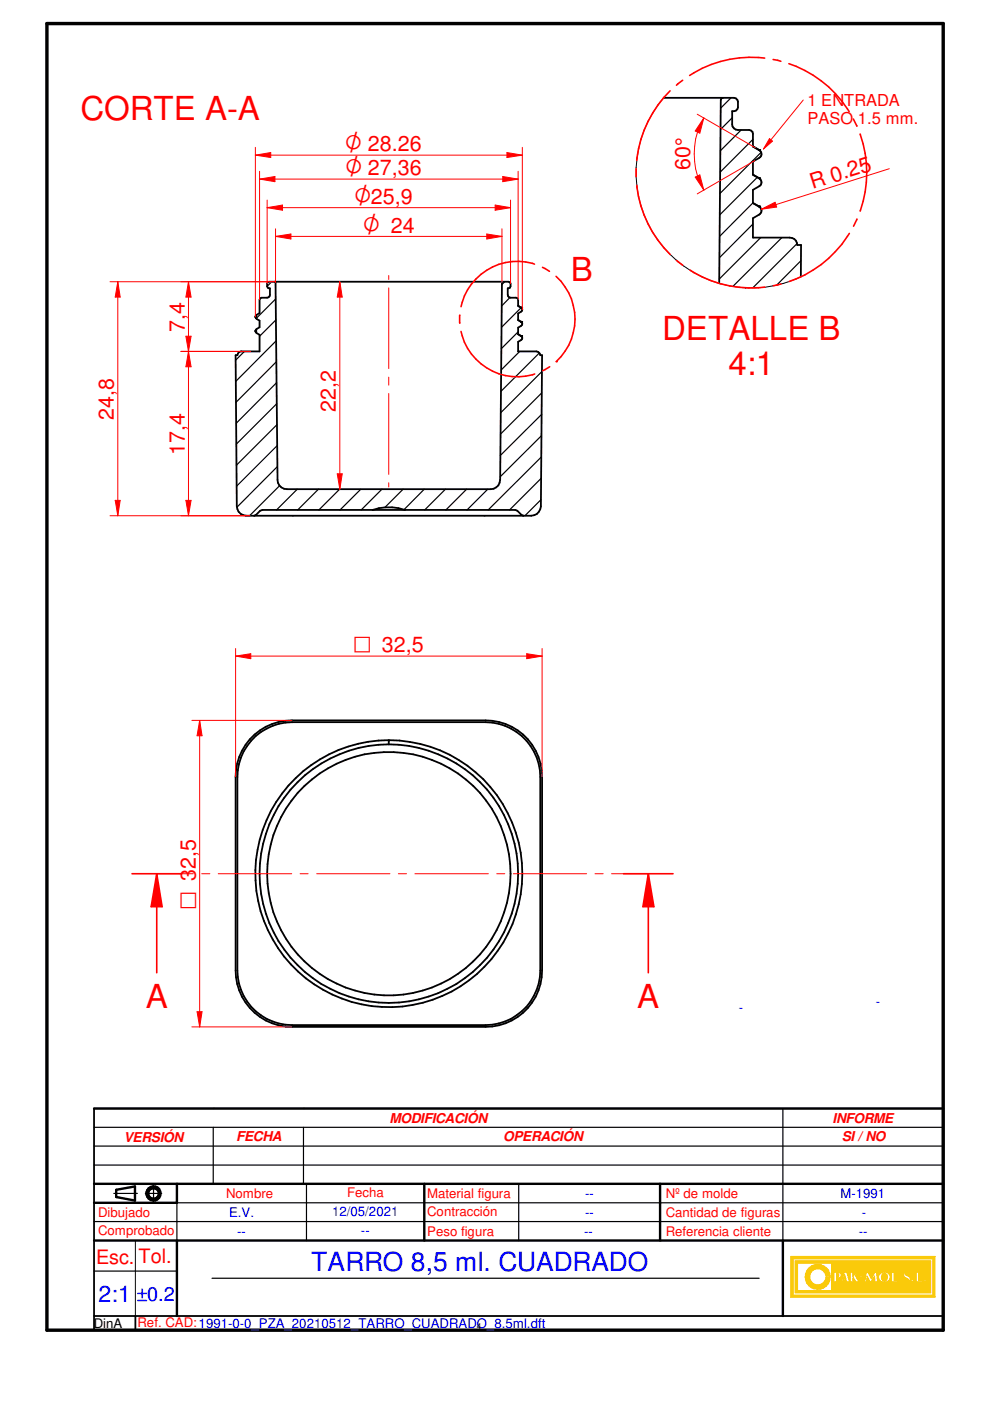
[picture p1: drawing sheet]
<svg xmlns="http://www.w3.org/2000/svg" width="210mm" height="297mm" viewBox="0 0 210 297" stroke-linecap="round" stroke-linejoin="round" font-family="sans-serif">
<path d="M9.9 5h190.1v277h-190.1z" fill="none" stroke="#000" stroke-width=".72"/>
<g fill="none" stroke="#000" stroke-width=".51">
<path d="M19.9 255h17.6M19.9 251h180.1M24.6 252.3v1.5M28.6 251.5v3.1M140 251v12M19.9 263h180.1M166 263v16"/>
<circle cx="32.5" cy="253" r="1.5"/>
<circle cx="32.6" cy="253" r="1.14"/>
</g>
<path d="M19.9 235v47h180.1v-47M19.9 279h180.1M28.7 279v3" fill="none" stroke="#000" stroke-width=".38"/>
<g fill="none" stroke="#000" stroke-width=".25">
<path d="M45.2 239v12M64.3 239v12M166 235v28M19.9 247h180.1M19.9 259h180.1M24.1 253h5M30.8 253h3.5M32.6 251.3v3.5M37.5 255v8M65 251v12M110 251v12M19.9 269.5h17.6"/>
<path d="M45 271h116"/>
</g>
<g fill="#faca0a">
<path d="M167.7 266.4v8.6h30.5v-8.6zM168.1 266.9h29.7v7.7h-29.7z" fill-rule="evenodd"/>
<path d="M168.6 267.3v6.8h28.7v-6.8zM193.1 271.5a.3 .3 0 0 1 .6 0 .3 .3 0 0 1-.6 0zM194.2 269.7h.6v1.9h.8v.2h-1.4zM195.9 271.4l.4-.1v.4l-.3 .1zM169.1 267.8h7.2v5.8h-7.2zM176.8 269.7h.8a.61 .61 0 0 1 .8 .5 .61 .61 0 0 1-.6 .7h-.4v.9h-.6zM179 269.7h.5l.6 2.1h-.6l-.1-.4h-.6l-.2 .4h-.2zM180.3 269.7h.5v.9l.8-.9h.3l-.5 .7 .7 1.4h-.7l-.5-.9-.1 .9h-.5zM182.2 270.6h.8v.2h-.8zM183.7 269.7h.3l.7 1.4 .8-1.4h.3l.3 2.1h-.6l-.1-1.2-.7 1.2h-.2l-.6-1.2-.2 1.2h-.4zM186.4 270.2a1.19 1.19 0 0 1 1.7-.4 1.19 1.19 0 0 1 .3 1.7 1.2 1.2 0 0 1-1.5 .2 1.2 1.2 0 0 1-.5-1.5zM189 269.7h.6v1.9h.8v.2h-1.4zM191.6 270a.73 .73 0 0 1 .8-.3 .73 .73 0 0 1 .6 .6l-.3 .1a.35 .35 0 0 0-.3-.5 .35 .35 0 0 0-.4 .4l.3 .1a.74 .74 0 0 1 .6 1.1 .74 .74 0 0 1-1.2 .1l-.1-.5h.2v.3a.35 .35 0 0 0 .5 .2 .35 .35 0 0 0 .1-.5 .88 .88 0 0 1-.8-1.1z" fill-rule="evenodd"/>
</g>
<g fill="none" stroke="#faca0a" stroke-width=".25">
<path d="M176.8 269.7h.8a.63 .63 0 0 1 .7 .3 .63 .63 0 0 1 0 .8l-.9 .1v.9h-.6zM179 269.7h.5l.6 2.1h-.6l-.1-.4h-.6l-.2 .4h-.2zM180.3 269.7h.5v.9l.8-.9h.3l-.5 .7 .7 1.4h-.7l-.5-.9-.1 .9h-.5zM183.7 269.7h.3l.7 1.4 .8-1.4h.3l.3 2.1h-.6l-.1-1.2-.7 1.2h-.2l-.6-1.2-.2 1.2h-.4zM186.4 270.2a1.19 1.19 0 0 1 1.7-.4 1.19 1.19 0 0 1 .3 1.7 1.2 1.2 0 0 1-1.5 .2 1.2 1.2 0 0 1-.5-1.5zM191.8 271.3h.1M192.2 271.7l-.4-.3v-.3h-.2a.73 .73 0 0 0 .4 .7 .73 .73 0 0 0 .8-.1M192.2 271.7h.1M192.2 269.7l-.4 .2-.2 .4a1.24 1.24 0 0 0 .9 1l.1 .1M192.3 269.7h.1M192.3 269.7l.6 .3 .1 .3-.3 .1a.35 .35 0 0 0-.3-.5 .35 .35 0 0 0-.4 .4l1 .6-.2 .8M192.3 270.4h.1"/>
<path d="M192.6 271.4h.1M192.6 271.4l-.4 .3M192.8 271.7h.1"/>
</g>
<path d="M171.3 269.1a2.65 2.65 0 0 1 2.9-.9 2.65 2.65 0 0 1 1.8 2.4h-.9a1.75 1.75 0 0 0-2.6-1.4 1.75 1.75 0 0 0 0 3 1.75 1.75 0 0 0 2.6-1.4h.9a2.66 2.66 0 0 1-3.6 2.4 2.66 2.66 0 0 1-1.1-4.1z" fill-rule="evenodd" fill="#faca0a"/>
<path d="M171.5 268.9a2.65 2.65 0 0 1 2.8-.7 2.65 2.65 0 0 1 1.7 2.4h-.9a1.74 1.74 0 0 0-2.6-1.4 1.74 1.74 0 0 0 0 3 1.74 1.74 0 0 0 2.6-1.4h.9a2.65 2.65 0 0 1-3.7 2.3 2.65 2.65 0 0 1-.8-4.2z" fill="none" stroke="#faca0a" stroke-width=".25"/>
<path d="M177.4 270l.4 .2v.4l-.3 .2h-.1z" fill-rule="evenodd" fill="#faca0a"/>
<path d="M177.4 270l.4 .2v.4l-.3 .2h-.1z" fill="none" stroke="#faca0a" stroke-width=".25"/>
<path d="M179.1 270.3l.2 .8h-.5z" fill="#faca0a"/>
<path d="M179.1 270.3l.2 .8h-.5z" fill="none" stroke="#faca0a" stroke-width=".25"/>
<path d="M187.1 270.2a.65 .65 0 0 1 .8-.1 .65 .65 0 0 1 .3 .7 .68 .68 0 0 1-.7 .9 .68 .68 0 0 1-.6-.9z" fill-rule="evenodd" fill="#faca0a"/>
<g fill="none" stroke="#faca0a" stroke-width=".25">
<path d="M167.7 266.4h30.5v8.6h-30.5zM168.1 266.9h29.7v7.7h-29.7zM168.6 267.3h28.7v6.8h-28.7zM169.1 267.8h7.2v5.8h-7.2zM182.2 270.6h.8v.2h-.8zM187.2 270l.3-.1a.9 .9 0 0 1 .6 .9 .9 .9 0 0 1-.6 .9 .96 .96 0 0 1-.3-1.7zM189 269.7h.6v1.9h.8v.2h-1.4zM194.2 269.7h.6v1.9h.8v.2h-1.4zM195.9 271.4l.4-.1v.4l-.3 .1z"/>
<circle cx="193.4" cy="271.5" r=".27"/>
</g>
<path d="M19.9 235h180.1M24.6 253.8l4 .8M28.6 251.5l-4 .8M37.5 251v4M90 251v12M37.5 263v16" fill="none" stroke="#000" stroke-width=".51"/>
<g fill="none" stroke="#000" stroke-width=".25">
<path d="M155 20.7l-2.2 2.2M155.2 25l-2.4 2.4M157.1 27.6l-4.4 4.4M159.6 29.5l-6.9 7M160.6 37.6l-8 8M161.4 32.3l-8.7 8.7M57.6 59.7l-1 1M107 59.7l-.6 .6M159.6 43l-7 7.1M159.6 47.5l-7.1 7.2M161.3 50.4l-8.8 8.8M165.8 50.4l-10.4 10.3"/>
<path d="M169 51.6l-9.4 9.4M169.8 55.3l-5.1 5.2M51.8 74.5l-1.8 1.9M58.5 63.4l-4.2 4.1M58.5 67.8l-3.5 3.5M58.5 72.3l-8.5 8.6M58.6 76.7l-8.6 8.6M108.1 63.1l-1.7 1.8M109.9 70.4l-3.6 3.5M110.2 74.5l-3.9 3.9M110.5 65.2l-4.2 4.2M114.3 74.8l-8.1 8.2"/>
<path d="M114.9 78.8l-8.7 8.7M58.6 81.2l-8.5 8.5M58.7 85.6l-8.6 8.6M58.7 90l-8.6 8.6M58.8 94.5l-8.6 8.6M58.8 98.9l-8.6 8.6M114.8 96.9l-11.3 11.2M114.8 92.4l-8.8 8.7M114.9 83.3l-8.8 8.7M114.9 87.8l-8.8 8.8M59.3 103l-6.4 6.3M63 103.7l-4.4 4.4"/>
<path d="M67.5 103.7l-4.4 4.4M72 103.7l-4.4 4.4M76.5 103.7l-4.4 4.4M81 103.7l-4.4 4.4M85.5 103.7l-3.9 3.9M90 103.7l-4.4 4.4M94.4 103.7l-4.4 4.4M98.9 103.7l-4.4 4.4M103.4 103.7l-4.4 4.4M114.7 106l-3.4 3.3M114.7 101.4l-6.7 6.7M19.9 239h180.1"/>
<path d="M19.9 235h180.1M45.2 235h.1M64.3 235h.1M19.9 243h180.1M37.5 255h162.5"/>
</g>
<path d="M140.7 20.7a24.5 24.5 0 0 0-.8 30.8 24.5 24.5 0 0 0 29.9 7.2M28.7 263v16" fill="none" stroke="#000" stroke-width=".21"/>
<g fill="none" stroke="#000" stroke-width=".38">
<path d="M140.7 20.7h15l.6 .5 .2 1.6a.97 .97 0 0 1-1.3 .8v2.8a1.23 1.23 0 0 0 1.3 1.2h2.3l.5 .1 .3 .3v.4v2.7l1.4 .7a.92 .92 0 0 1 .5 .9 .92 .92 0 0 1-.5 .8l-1.4 .7v2.8l1.4 .8a.96 .96 0 0 1 0 1.7l-1.4 .8v2.8M153.2 20.7l-.2 .2-.2 .3-.3 38.9M159.6 31l1.4 .8M56.8 59.9l.2-.2h50.8l.4 .4v.6l-.1 .3-.4 .1v1.7l.5 .3 1.5 .1 .2 1.7 .6 .3a.48 .48 0 0 1 0 .9l-.6 .4v1.4l.6 .3a.48 .48 0 0 1 0 .9l-.6 .4v1.4l.6 .3a.48 .48 0 0 1 0 .9l-.6 .4v2h3.8l.7 .4 .2 .4h.3l-.2 32.1a2.13 2.13 0 0 1-2.1 1.9h-60.4a2.03 2.03 0 0 1-2-1.9l-.2-32.1h.3l.4-.7 .4-.1h3.9v-3.5l-.6-.4a.48 .48 0 0 1 0-.8l.6-.4v-1.4l-.6-.4a.48 .48 0 0 1 0-.8l.6-.4v-2.9l.2-.3 1.4-.1 .5-.3 .1-1.7-.4-.1-.2-.3zM58.3 59.7l.1 .2 .4 41.8a1.97 1.97 0 0 0 2 2h43.3a2.03 2.03 0 0 0 1.9-2l.4-41.8 .2-.2M159.6 43.1l1.4 .7a.96 .96 0 0 1 0 1.7l-1.4 .8v4.1h7.8a1.55 1.55 0 0 1 1.6 1.5h.8v6.8M159.6 43.1l1.4 .7M53.9 109.3l.4-.2 .9-.8 .4-.2h53.7l.4 .2 .8 .8 .5 .2M79 108.1a10.4 10.4 0 0 1 6.9 0M53 156.8a11.8 11.8 0 0 1 8.9-4.1h41.1a11.9 11.9 0 0 1 11.9 12v41a11.9 11.9 0 0 1-11.9 12h-41.1a11.9 11.9 0 0 1-11.9-12v-41a11.9 11.9 0 0 1 3-7.9zM54.2 156a11.8 11.8 0 0 1 7.7-2.9h41.1a11.7 11.7 0 0 1 11.6 11.6v41a11.6 11.6 0 0 1-11.6 11.6h-41.1a11.6 11.6 0 0 1-11.6-11.6v-41a11.7 11.7 0 0 1 3.9-8.7zM82.5 156.9a28.3 28.3 0 0 1 24.8 41.9 28.3 28.3 0 0 1-48.6 1.8 28.3 28.3 0 0 1 21.6-43.6l2.1-.1v.9"/>
<circle cx="82.4" cy="185.2" r="27.4"/>
<circle cx="82.4" cy="185.3" r="25.8"/>
</g>
<g fill="#000">
<circle cx="161" cy="31.8" r=".19"/>
<circle cx="161" cy="37.8" r=".19"/>
<circle cx="161" cy="43.8" r=".19"/>
<circle cx="54.1" cy="67.2" r=".19"/>
<circle cx="54.1" cy="70.2" r=".19"/>
<circle cx="110.5" cy="71.2" r=".19"/>
<circle cx="110.5" cy="65.2" r=".19"/>
<circle cx="110.5" cy="68.2" r=".19"/>
<circle cx="110.5" cy="65.3" r=".19"/>
</g>
<g fill="none" stroke="#f00" stroke-width=".34">
<path d="M142.1 19.3a24.6 24.6 0 0 0-7.1 14.7M144.7 17l-1.3 1.1M162.1 12.3a23.9 23.9 0 0 0-15.9 3.7M163.9 12.6l1.7 .4M167.3 13.5a24.1 24.1 0 0 1 12.7 10.2M134.9 35.8v1.7M135 39.3a23.9 23.9 0 0 0 7.1 14.7M180.9 25.2l.8 1.6M182.4 28.4a24.6 24.6 0 0 1 0 16.3M143.4 55.2l1.4 1.1M146.3 57.2a24 24 0 0 0 15.9 3.7M180.1 49.5a24.1 24.1 0 0 1-12.8 10.2"/>
<path d="M181.7 46.4l-.7 1.6M165.6 60.2l-1.6 .4"/>
</g>
<path d="M170.3 21.2l-8.4 10.4" fill="none" stroke="#f00" stroke-width=".21"/>
<path d="M163.2 29.4l.6 .5-1.9 1.7z" fill="#f00"/>
<path d="M163.2 29.4l.6 .5-1.9 1.7zM58.4 48.5v11.4M58.4 50.1l3.3-.5v1.1zM82.4 58.4v.9M106.4 48.5v11.4M82.4 61v17.1M82.4 80v1.7M82.4 83.4v17.2M82.4 102.4v.9" fill="none" stroke="#f00" stroke-width=".21"/>
<path d="M58.4 50.1l3.3-.5v1.1z" fill="#f00"/>
<path d="M103.2 49.6l3.2 .5-3.2 .6z" fill="none" stroke="#f00" stroke-width=".21"/>
<path d="M103.2 49.6l3.2 .5-3.2 .6z" fill="#f00"/>
<path d="M147.8 24.2l12.3 7.1M149.2 25l-.8 3.2-1-.4zM160.1 34l-12.3 7.1M58.4 50.1h48" fill="none" stroke="#f00" stroke-width=".21"/>
<path d="M149.2 25l-.8 3.2-1-.4z" fill="#f00"/>
<path d="M147.4 37.5l1-.4 .8 3.2z" fill="none" stroke="#f00" stroke-width=".21"/>
<path d="M147.4 37.5l1-.4 .8 3.2z" fill="#f00"/>
<path d="M149.2 25a15.4 15.4 0 0 0 0 15.3M23.3 59.7h35M25 59.7l.5 3.3h-1.1zM23.3 109.3h28.9" fill="none" stroke="#f00" stroke-width=".21"/>
<path d="M25 59.7l.5 3.3h-1.1z" fill="#f00"/>
<path d="M24.4 106.1h1.1l-.5 3.2z" fill="none" stroke="#f00" stroke-width=".21"/>
<path d="M24.4 106.1h1.1l-.5 3.2z" fill="#f00"/>
<path d="M54.1 31.2v36M54.1 32.9l3.3-.6v1.1zM110.7 31.2v34.5M25 59.7v49.6" fill="none" stroke="#f00" stroke-width=".21"/>
<path d="M54.1 32.9l3.3-.6v1.1z" fill="#f00"/>
<path d="M107.5 32.3l3.2 .6-3.2 .5z" fill="none" stroke="#f00" stroke-width=".21"/>
<path d="M107.5 32.3l3.2 .6-3.2 .5z" fill="#f00"/>
<path d="M54.1 32.9h56.6M55 36.3v27.2M55 38l3.3-.6v1.1zM109.9 36.3v27.2" fill="none" stroke="#f00" stroke-width=".21"/>
<path d="M55 38l3.3-.6v1.1z" fill="#f00"/>
<path d="M106.6 37.4l3.3 .6-3.3 .5z" fill="none" stroke="#f00" stroke-width=".21"/>
<path d="M106.6 37.4l3.3 .6-3.3 .5z" fill="#f00"/>
<path d="M55 38h54.9M188.6 35.8l-27.2 8.6M161.4 44.4l2.9-1.5 .4 1z" fill="none" stroke="#f00" stroke-width=".21"/>
<path d="M161.4 44.4l2.9-1.5 .4 1z" fill="#f00"/>
<path d="M38.4 74.5h14.7M38.4 109.3h14.6M39.4 106.1h1.1l-.5 3.2z" fill="none" stroke="#f00" stroke-width=".21"/>
<path d="M39.4 106.1h1.1l-.5 3.2z" fill="#f00"/>
<path d="M40 74.5l.5 3.3h-1.1z" fill="none" stroke="#f00" stroke-width=".21"/>
<path d="M40 74.5l.5 3.3h-1.1z" fill="#f00"/>
<path d="M38.4 59.7h19.9M38.4 74.5h14.7M39.4 71.3h1.1l-.5 3.2zM40 74.5v34.8" fill="none" stroke="#f00" stroke-width=".21"/>
<path d="M39.4 71.3h1.1l-.5 3.2z" fill="#f00"/>
<path d="M40 59.7l.5 3.3h-1.1z" fill="none" stroke="#f00" stroke-width=".21"/>
<path d="M40 59.7l.5 3.3h-1.1z" fill="#f00"/>
<path d="M40 59.7v14.8M40.7 152.7h21.2M42.3 152.7l.5 3.3h-1zM40.7 217.7h21.2" fill="none" stroke="#f00" stroke-width=".21"/>
<path d="M42.3 152.7l.5 3.3h-1z" fill="#f00"/>
<path d="M41.8 214.5h1l-.5 3.2z" fill="none" stroke="#f00" stroke-width=".21"/>
<path d="M41.8 214.5h1l-.5 3.2z" fill="#f00"/>
<path d="M50 137.5v27.2M50 139.1l3.2-.5v1.1zM114.9 137.5v27.2M42.3 152.7v65" fill="none" stroke="#f00" stroke-width=".21"/>
<path d="M50 139.1l3.2-.5v1.1z" fill="#f00"/>
<path d="M111.7 138.6l3.2 .5-3.2 .6z" fill="none" stroke="#f00" stroke-width=".21"/>
<path d="M111.7 138.6l3.2 .5-3.2 .6z" fill="#f00"/>
<path d="M50 139.1h64.9M33.2 185.3h7.8M42.8 185.3h1.7M46.3 185.3h15.5M63.6 185.3h1.7M67.1 185.3h15.6M84.5 185.3h1.7M88 185.3h15.5M105.3 185.3h1.7M108.8 185.3h15.6M126.2 185.3h1.7M129.7 185.3h7.8" fill="none" stroke="#f00" stroke-width=".21"/>
<path d="M38.5 185.3h-5.3v20.9M132.2 185.3h5.3" fill="none" stroke="#f00" stroke-width=".34"/>
<path d="M33.2 185.3l1.2 6.9h-2.4z" fill="#f00"/>
<path d="M33.2 185.3l1.2 6.9h-2.4zM137.5 185.3v20.9" fill="none" stroke="#f00" stroke-width=".34"/>
<path d="M137.5 185.3l1.1 6.9h-2.3z" fill="#f00"/>
<path d="M121.9 67.6a12.3 12.3 0 0 1-4 9.1M28 185.3h5.2M137.5 185.3l1.1 6.9h-2.3zM137.5 185.3h5.2" fill="none" stroke="#f00" stroke-width=".34"/>
<circle cx="117.9" cy="76.7" r=".17" fill="#f00"/>
<path d="M113.3 56a12.2 12.2 0 0 0-15.6 9M115 56.7l1.5 .8M117.9 58.6a12.2 12.2 0 0 1 4 9M97.5 66.8v1.7M97.7 70.3a12.2 12.2 0 0 0 15.7 9M116.5 77.8l-1.4 .8" fill="none" stroke="#f00" stroke-width=".34"/>
<path d="M72.1 59.7l.5 3.3h-1.1z" fill="none" stroke="#f00" stroke-width=".21"/>
<path d="M72.1 59.7l.5 3.3h-1.1z" fill="#f00"/>
<path d="M71.5 100.5h1.1l-.5 3.2z" fill="none" stroke="#f00" stroke-width=".21"/>
<path d="M71.5 100.5h1.1l-.5 3.2z" fill="#f00"/>
<path d="M56.6 42.4v17.7M56.6 44l3.3-.5v1.1zM72.1 59.7v44M108.2 42.4v17.7" fill="none" stroke="#f00" stroke-width=".21"/>
<path d="M56.6 44l3.3-.5v1.1z" fill="#f00"/>
<path d="M105 43.5l3.2 .5-3.2 .6z" fill="none" stroke="#f00" stroke-width=".21"/>
<path d="M105 43.5l3.2 .5-3.2 .6z" fill="#f00"/>
<path d="M56.6 44h51.6" fill="none" stroke="#f00" stroke-width=".21"/>
<g font-size="7" fill="#f00">
<text x="17.1" y="25.5">CORTE A-A</text>
<text x="121" y="59.6">B</text>
<text x="140.4" y="72.1">DETALLE B</text>
<text x="154.4" y="79.5">4:1</text>
<text x="30.9" y="213.7">A</text>
<text x="135.1" y="213.7">A</text>
</g>
<text font-size="5.6" fill="#00f" x="66" y="269.4">TARRO 8,5 ml. CUADRADO</text>
<g font-size="5" fill="#f00">
<text x="73.1" y="32">O 28.26</text>
<text x="73.2" y="37.2">O 27,36</text>
<text x="75.1" y="43.2">O25,9</text>
<text x="77" y="49.3">O 24</text>
<text x="75" y="138.3">q 32,5</text>
<text x="41.5" y="192.7" transform="rotate(-90 41.5 192.7)">q 32,5</text>
</g>
<text font-size="4.9" fill="#00f" x="20.9" y="276">2:1</text>
<g font-size="4.5" fill="#f00">
<text x="146.3" y="36.1" transform="rotate(-90 146.3 36.1)">60°</text>
<text x="172.3" y="40.1" transform="rotate(-17 172.3 40.1)">R 0.25</text>
<text x="39.2" y="70.3" transform="rotate(-90 39.2 70.3)">7,4</text>
<text x="24.1" y="89" transform="rotate(-90 24.1 89)">24,8</text>
<text x="71.2" y="87.3" transform="rotate(-90 71.2 87.3)">22,2</text>
<text x="39.2" y="96.4" transform="rotate(-90 39.2 96.4)">17,4</text>
</g>
<g font-size="4.2" fill="#f00">
<text x="20.4" y="267.9">Esc.</text>
<text x="29.3" y="267.9">Tol.</text>
</g>
<text font-size="4.2" fill="#00f" x="28.9" y="275.8">±0.2</text>
<g font-size="3.5" fill="#f00">
<text x="171.2" y="22.5">1 ENTRADA</text>
<text x="171.2" y="26.2">PASO 1.5 mm.</text>
</g>
<g font-size="2.9" fill="#f00">
<text x="82.6" y="238">MODIFICACIÓN</text>
<text x="176.5" y="238">INFORME</text>
<text x="26.2" y="242.1">VERSIÓN</text>
<text x="50.1" y="242">FECHA</text>
<text x="106.7" y="242">OPERACIÓN</text>
<text x="178.5" y="242">SI / NO</text>
</g>
<g font-size="2.8" fill="#00f">
<text x="156.6" y="214.5">-</text>
<text x="185.7" y="213.3">-</text>
<text x="48.6" y="258">E.V.</text>
<text x="70.4" y="257.9">12/05/2021</text>
<text x="124" y="258">--</text>
<text x="124" y="254">--</text>
<text x="178.2" y="254">M-1991</text>
<text x="182.8" y="257.9">-</text>
<text x="50.3" y="262">--</text>
<text x="76.5" y="261.9">--</text>
<text x="123.8" y="262">--</text>
<text x="182.1" y="262.1">--</text>
</g>
<g font-size="2.8" fill="#f00">
<text x="20.8" y="257.9">Dibujado</text>
<text x="47.9" y="254">Nombre</text>
<text x="73.6" y="253.8">Fecha</text>
<text x="90.6" y="253.9">Material figura</text>
<text x="90.6" y="257.9">Contracción</text>
<text x="141.1" y="254">Nº de molde</text>
<text x="141.1" y="257.9">Cantidad de figuras</text>
<text x="20.8" y="261.9">Comprobado</text>
<text x="90.6" y="262">Peso figura</text>
<text x="141.1" y="262">Referencia cliente</text>
<text x="29.2" y="281.4">Ref. CAD:1991-0-0_PZA_20210512_TARRO_CUADRADO_8.5ml.dft</text>
</g>
<text font-size="2.8" x="19.9" y="281.5">DinA</text>
<text font-size="1.7" x="101.1" y="281.7">4</text>
</svg>
